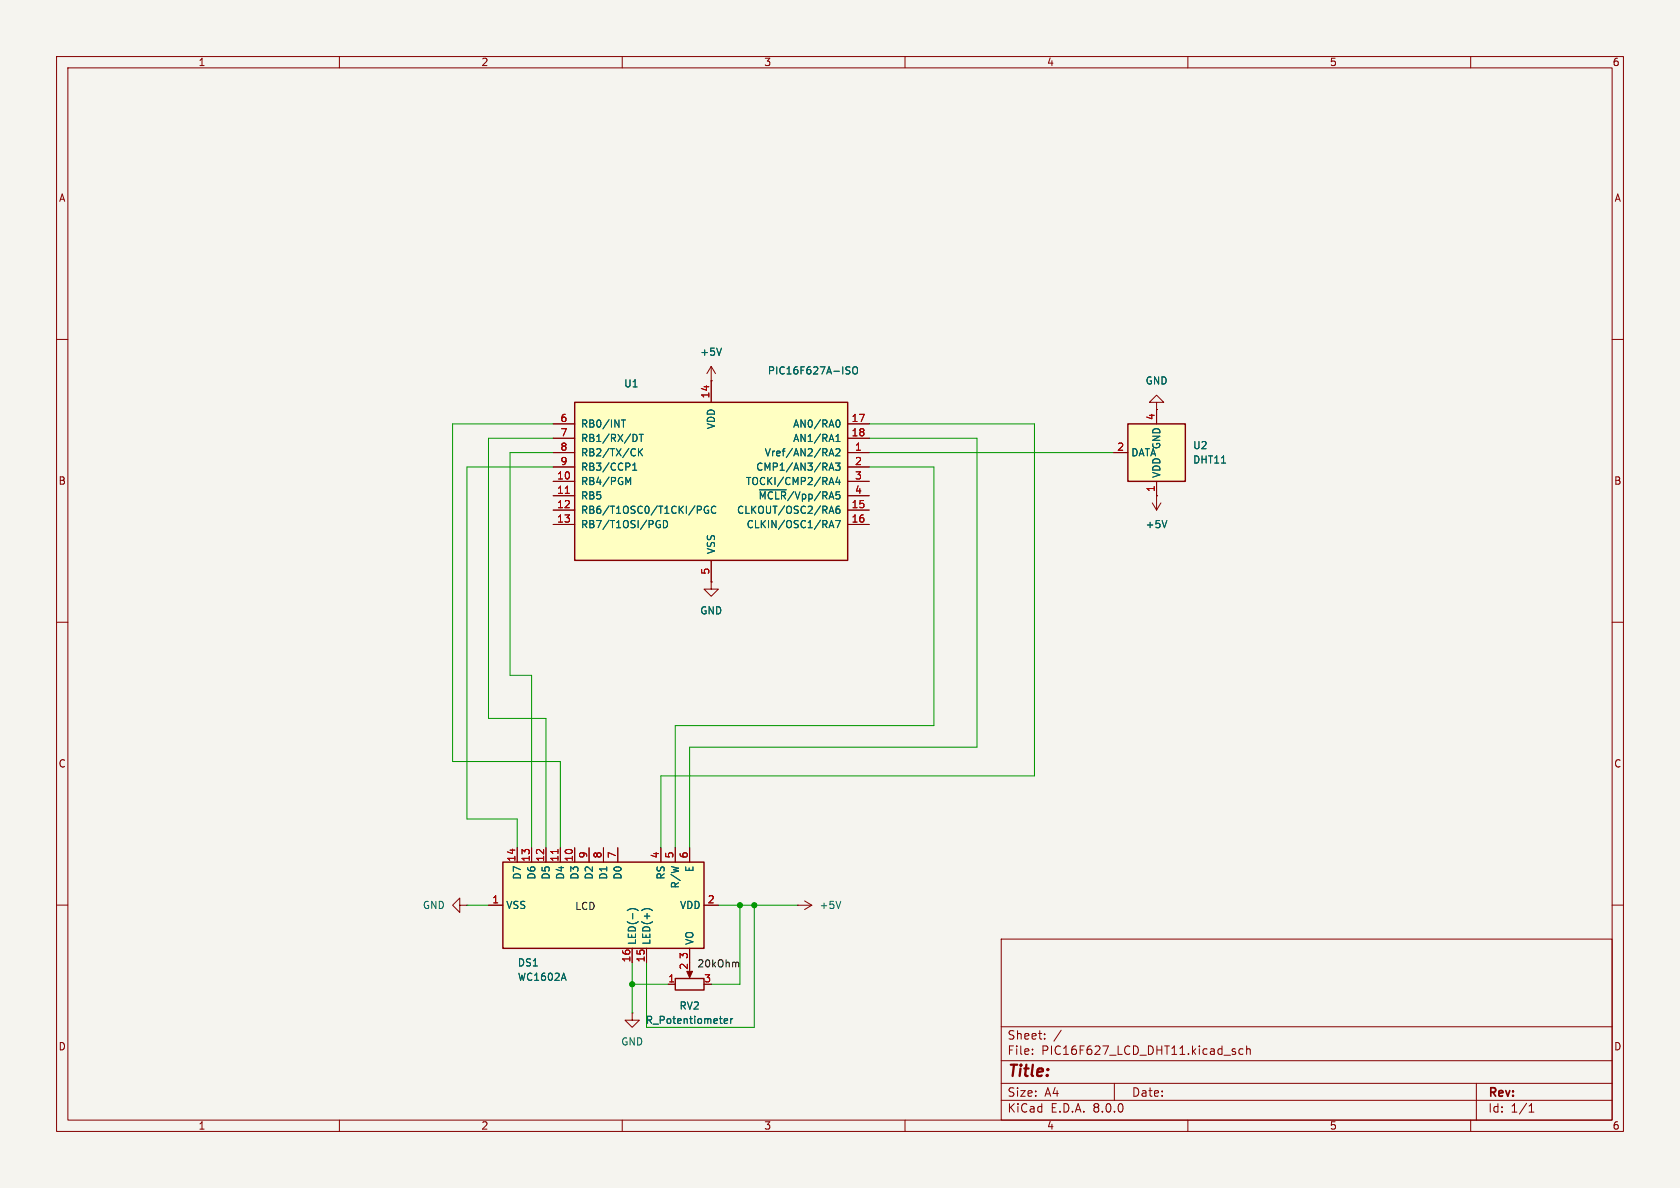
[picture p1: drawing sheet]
<svg xmlns="http://www.w3.org/2000/svg" width="297mm" height="210mm" viewBox="0 0 297 210" stroke-linecap="round" stroke-linejoin="round" font-family="sans-serif">
<path d="M0 0h297v210h-297z" fill="#f5f4ef" stroke="#f5f4ef" stroke-width=".18"/>
<g fill="none" stroke="#840000" stroke-width=".18">
<path d="M10 10h277v190h-277zM12 12h273v186h-273zM60 10v2M110 10v2M160 10v2M210 10v2M260 10v2M10 60h2M285 60h2M10 110h2M285 110h2M10 160h2"/>
<path d="M285 160h2M177 166h108v32h-108zM60 198v2M110 198v2M160 198v2M177 194.5h108M177 191.5h108M177 187.5h108M177 181.5h108M182.5 186.3v.1M182.5 185.5v.1M184.7 183.6v.1"/>
<path d="M184.7 182.8v.1M187.6 182.1l-1.3 2M197 191.5v3M210 198v2M218 185.9l.4 .1 .1 .2-.3 .2h-.2M218 185.4l.4 .1M219.7 185.5l-.4-.1-.3 .3v.4l.2 .2h.5M220.4 185.5l.2-.1 .4 .1v.9M220.4 184.9v1.5M260 198v2M261 191.5v6.5M270.3 196.6h.9"/>
<path d="M270.3 195.5l.4-.4v1.5"/>
</g>
<path d="M101.6 71.1h48.3v28h-48.3z" fill="#ffffc2"/>
<path d="M101.6 71.1h48.3v28h-48.3z" fill="none" stroke="#840000" stroke-width=".25"/>
<g fill="none" stroke="#840000" stroke-width=".18">
<path d="M97.8 74.9h3.8M97.8 77.5h3.8M125.7 67.3h.1M125.7 64.8v6.3M125.7 64.8l-.7 1.2M125.7 64.8l.8 1.2M149.9 74.9h3.8M149.9 77.5h3.8M204.5 71.1h1.2l-1.2-1.2-1.3 1.2h1.3v1.3M204.5 72.4h.1M97.8 80h3.8M97.8 85.1h3.8"/>
<path d="M97.8 87.6h3.8M97.8 90.2h3.8M97.8 92.7h3.8M97.8 82.6h3.8M125.7 99.1v3.8M149.9 80h3.8M149.9 85.1h3.8M149.9 87.6h3.8M149.9 90.2h3.8M149.9 92.7h3.8M149.9 82.6h3.8M203.7 88.9l.8 1.3"/>
<path d="M204.5 87.6h.1M204.5 87.6v2.6M205.2 88.9l-.7 1.3"/>
</g>
<g fill="none" stroke="#006464" stroke-width=".18">
<path d="M109.9 74.2h.7M110.2 74.2v1.3M112.4 76.8l.2 .5-.2 .7M112.9 79.3v1.3M113 76.8h.7M113.1 79.9l.5 .7M113.4 76.8v1.2M113.6 79.3l-.7 .7M127.5 61.5l-.4 1.3M147.8 79.4l.5-.1 .2 .4-.8 .9h.8M147.8 78h.7M147.8 77.1l.3-.3v1.2"/>
<path d="M148 74.3l.1-.1a.68 .68 0 0 1 .4 .7 .68 .68 0 0 1-.4 .6l-.1-.1M149.8 65.4l.3 .2 .2 .3-.3 .2h-.3M149.8 64.8l.5 .1M150.8 65l.2-.2a.43 .43 0 0 1 .6 .5v.4a.42 .42 0 0 1-.4 .4 .42 .42 0 0 1-.5-.4zM111.1 85.3l.4-.9v1.3M111.8 83.1h.8M111.8 82.2l.4-.3v1.2M116.4 92l.3 .1M116.5 92.7h.2v.5l-.2 .1M117.3 92a.64 .64 0 0 1 .7 .7 .64 .64 0 0 1-.7 .6zM123.8 89.5l.2 .2-.1 .3-.1 .1M125.2 89.5a.59 .59 0 0 0-.7 .6 .59 .59 0 0 0 .7 .6l.1-.5h-.3"/>
<path d="M126.5 89.6a.6 .6 0 0 0-.8 .4 .6 .6 0 0 0 .6 .7l.2-.1M134.2 86.6h4.8M146.6 80.6l.4-1.3 .4 1.3M146.6 93.3l.4-1.3 .4 1.3M146.6 83.1l.4-1.2 .4 1.2M146.7 80.2h.6M146.7 90.4h.6M146.7 92.9h.6M146.7 82.8h.6M146.7 85.3h.6M147 89.5l.4 1.2M147 84.4l.4 1.3"/>
<path d="M147.7 81.9h.8l-.4 .4 .3 .2v.5l-.1 .1-.6-.1M147.7 92h.9l-.6 1.3M148.1 84.3l-.3 .9h.8M148.4 89.5h-.4a.86 .86 0 0 0 0 1.2l.4-.1 .1-.4-.2-.2h-.4l-.1 .2M148.4 84.8v.9M206.3 92l-.4 1.3"/>
</g>
<path d="M99.9 87.2h.8" fill="none" stroke="#a90000" stroke-width=".18"/>
<path d="M199.4 74.9h10.1v10.2h-10.1z" fill="#ffffc2"/>
<path d="M199.4 74.9h10.1v10.2h-10.1zM119.4 173h5.1v2h-5.1z" fill="none" stroke="#840000" stroke-width=".25"/>
<g fill="none" stroke="#840000" stroke-width=".18">
<path d="M204.5 72.4v2.5M196.8 80h2.6M204.5 85.1v2.5M125.7 102.9v1.2h1.3l-1.3 1.3-1.2-1.3h1.2M125.7 102.9h.1M142.2 159.3l1.3 .7M81.3 160v-1.2l-1.3 1.2 1.3 1.3v-1.3h1.2M82.5 160h.1M111.8 179.1v1.2h1.2l-1.2 1.3-1.3-1.3h1.3M111.8 179.1h.1M118.1 174h1.3M121.9 171.5v1"/>
<path d="M141 160h.1M141 160h2.5M143.5 160l-1.3 .8"/>
</g>
<path d="M148.6 159.3l-.4 1.3M128 180.5l.6-.1v-.3h-.4l-.2 .2 .1 .6h.5M129.2 180.1v.8M129.5 180.1l-.3 .2" fill="none" stroke="#006464" stroke-width=".18"/>
<path d="M121.4 171.7h1l-.5 1.1z" fill="#840000" stroke="#840000" stroke-width=".18"/>
<path d="M88.9 152.4h35.6v15.2h-35.6z" fill="#ffffc2"/>
<path d="M88.9 152.4h35.6v15.2h-35.6z" fill="none" stroke="#840000" stroke-width=".25"/>
<g fill="none" stroke="#840000" stroke-width=".18">
<path d="M97.8 74.9h3.8M97.8 77.5h3.8M125.7 67.3h.1M125.7 67.3v3.8M149.9 74.9h3.8M149.9 77.5h3.8M204.5 72.4h.1M204.5 72.4v2.5M97.8 80h3.8M97.8 85.1h3.8M97.8 87.6h3.8M97.8 90.2h3.8"/>
<path d="M97.8 92.7h3.8M97.8 82.6h3.8M125.7 99.1v3.8M149.9 80h3.8M149.9 85.1h3.8M149.9 87.6h3.8M149.9 90.2h3.8M149.9 92.7h3.8M149.9 82.6h3.8M196.8 80h2.6M204.5 87.6h.1M204.5 85.1v2.5"/>
<path d="M125.7 102.9h.1M91.4 149.9v2.5M94 149.9v2.5M96.5 149.9v2.5M99.1 149.9v2.5M101.6 149.9v2.5M104.1 149.9v2.5M106.7 149.9v2.5M109.2 149.9v2.5M116.8 149.9v2.5M119.4 149.9v2.5M121.9 149.9v2.5"/>
<path d="M86.4 160h2.5M111.8 167.6v2.6M114.3 167.6v2.6M118.1 174h1.3M121.9 167.6v2.6M124.5 160h2.5"/>
</g>
<path d="M99.9 87.2h.8M98.6 150.2v.7" fill="none" stroke="#a90000" stroke-width=".18"/>
<g fill="none" stroke="#006464" stroke-width=".18">
<path d="M109.9 74.2h.7M110.2 74.2v1.3M112.4 76.8l.2 .5-.2 .7M112.9 79.3v1.3M113 76.8h.7M113.1 79.9l.5 .7M113.4 76.8v1.2M113.6 79.3l-.7 .7M127.5 61.5l-.4 1.3M147.8 79.4l.5-.1 .2 .4-.8 .9h.8M147.8 78h.7M147.8 77.1l.3-.3v1.2"/>
<path d="M148 74.3l.1-.1a.68 .68 0 0 1 .4 .7 .68 .68 0 0 1-.4 .6l-.1-.1M149.8 65.4l.3 .2 .2 .3-.3 .2h-.3M149.8 64.8l.5 .1M150.8 65l.2-.2a.43 .43 0 0 1 .6 .5v.4a.42 .42 0 0 1-.4 .4 .42 .42 0 0 1-.5-.4zM111.1 85.3l.4-.9v1.3M111.8 83.1h.8M111.8 82.2l.4-.3v1.2M116.4 92l.3 .1M116.5 92.7h.2v.5l-.2 .1M117.3 92a.64 .64 0 0 1 .7 .7 .64 .64 0 0 1-.7 .6zM123.8 89.5l.2 .2-.1 .3-.1 .1M125.2 89.5a.59 .59 0 0 0-.7 .6 .59 .59 0 0 0 .7 .6l.1-.5h-.3"/>
<path d="M126.5 89.6a.6 .6 0 0 0-.8 .4 .6 .6 0 0 0 .6 .7l.2-.1M134.2 86.6h4.8M146.6 80.6l.4-1.3 .4 1.3M146.6 93.3l.4-1.3 .4 1.3M146.6 83.1l.4-1.2 .4 1.2M146.7 80.2h.6M146.7 90.4h.6M146.7 92.9h.6M146.7 82.8h.6M146.7 85.3h.6M147 89.5l.4 1.2M147 84.4l.4 1.3"/>
<path d="M147.7 81.9h.8l-.4 .4 .3 .2v.5l-.1 .1-.6-.1M147.7 92h.9l-.6 1.3M148.1 84.3l-.3 .9h.8M148.4 89.5h-.4a.86 .86 0 0 0 0 1.2l.4-.1 .1-.4-.2-.2h-.4l-.1 .2M148.4 84.8v.9M206.3 92l-.4 1.3M110.9 161a1.46 1.46 0 0 1 1.9 0M113.4 161a1.46 1.46 0 0 1 2 0M128 180.5l.6-.1v-.3h-.4l-.2 .2 .1 .6h.5M129.2 180.1v.8M129.5 180.1l-.3 .2"/>
</g>
<path d="M130.2 170.1l.4 .2v.6" fill="none" stroke="#0f0f0f" stroke-width=".18"/>
<g fill="none" stroke="#009600" stroke-width=".18">
<path d="M97.8 77.5h-11.4v49.5h10.1v22.9M97.8 74.9h-17.8v59.7h19.1v15.3M153.7 74.9h29.2v62.3h-66.1v12.7M153.7 77.5h19v54.6h-50.8v17.8M97.8 80h-7.6v39.4h3.8v30.5M97.8 82.6h-15.3v62.2h8.9v5.1M153.7 82.6h11.4v45.7h-45.7v21.6M153.7 80h43.1M82.5 160h3.9M111.8 174h6.3M111.8 170.2v8.9M127 160h14"/>
<path d="M130.8 160v14h-5.1M133.3 160v21.6h-19v-11.4"/>
</g>
<g fill="#009600" stroke="#009600" stroke-width=".18">
<circle cx="133.3" cy="160" r=".46"/>
<circle cx="130.8" cy="160" r=".46"/>
<circle cx="111.8" cy="174" r=".46"/>
</g>
<text font-size="2.8" fill="#840000" x="178" y="190.9">Title:</text>
<g font-size="2.1" fill="#840000">
<text x="178" y="184">Sheet:</text>
<text x="178" y="186.7">File:</text>
<text x="184.1" y="186.7">PIC16F627_LCD_DHT11.kicad_sch</text>
<text x="178" y="196.9">KiCad</text>
<text x="178" y="194.1">Size:</text>
<text x="184.7" y="194.1">A4</text>
<text x="185.7" y="196.9">E.D.A.</text>
<text x="193.3" y="196.9">8.0.0</text>
<text x="200" y="194.1">Date:</text>
<text x="263" y="194.3">Rev:</text>
<text x="263" y="196.9">Id:</text>
<text x="267.1" y="196.9">1/1</text>
</g>
<g font-size="1.8" fill="#840000">
<text x="35" y="11.9">1</text>
<text x="85" y="11.9">2</text>
<text x="135" y="11.9">3</text>
<text x="185" y="11.9">4</text>
<text x="235" y="11.9">5</text>
<text x="285" y="11.9">6</text>
<text x="10.3" y="35.9">A</text>
<text x="285.3" y="35.9">A</text>
<text x="10.3" y="85.9">B</text>
<text x="285.3" y="85.9">B</text>
<text x="10.3" y="135.9">C</text>
<text x="285.3" y="135.9">C</text>
<text x="10.3" y="185.9">D</text>
<text x="285.3" y="185.9">D</text>
<text x="35" y="199.9">1</text>
<text x="85" y="199.9">2</text>
<text x="135" y="199.9">3</text>
<text x="185" y="199.9">4</text>
<text x="235" y="199.9">5</text>
<text x="285" y="199.9">6</text>
</g>
<g font-size="1.8" fill="#006464">
<text x="123.7" y="63.1">+5V</text>
<text x="110.2" y="68.7">U1</text>
<text x="135.6" y="66.4">PIC16F627A-ISO</text>
<text x="202.4" y="68.2">GND</text>
<text x="102.6" y="75.8">RB0/INT</text>
<text x="126.6" y="76" transform="rotate(-90 126.6 76)">VDD</text>
<text x="140.1" y="75.8">AN0/RA0</text>
<text x="102.6" y="78.3">RB1/RX/DT</text>
<text x="102.6" y="80.9">RB2/TX/CK</text>
<text x="102.6" y="83.4">RB3/CCP1</text>
<text x="133.6" y="83.4">CMP1/AN3/RA3</text>
<text x="135.1" y="80.9">Vref/AN2/RA2</text>
<text x="140.1" y="78.3">AN1/RA1</text>
<text x="199.9" y="80.9">DATA</text>
<text x="205.3" y="79.5" transform="rotate(-90 205.3 79.5)">GND</text>
<text x="210.8" y="82.1">DHT11</text>
<text x="210.8" y="79.6">U2</text>
<text x="102.6" y="86">RB4/PGM</text>
<text x="102.6" y="88.5">RB5</text>
<text x="131.8" y="86">TOCKI/CMP2/RA4</text>
<text x="134" y="88.5">~{MCLR}/Vpp/RA5</text>
<text x="205.3" y="84.6" transform="rotate(-90 205.3 84.6)">VDD</text>
<text x="102.6" y="91">RB6/T1OSC0/T1CKI/PGC</text>
<text x="102.6" y="93.6">RB7/T1OSI/PGD</text>
<text x="130.2" y="91">CLKOUT/OSC2/RA6</text>
<text x="131.9" y="93.6">CLKIN/OSC1/RA7</text>
<text x="202.4" y="93.6">+5V</text>
<text x="126.6" y="98" transform="rotate(-90 126.6 98)">VSS</text>
<text x="123.7" y="108.8">GND</text>
<text x="92.3" y="155.6" transform="rotate(-90 92.3 155.6)">D7</text>
<text x="94.8" y="155.6" transform="rotate(-90 94.8 155.6)">D6</text>
<text x="97.4" y="155.6" transform="rotate(-90 97.4 155.6)">D5</text>
<text x="99.9" y="155.6" transform="rotate(-90 99.9 155.6)">D4</text>
<text x="102.5" y="155.6" transform="rotate(-90 102.5 155.6)">D3</text>
<text x="105" y="155.6" transform="rotate(-90 105 155.6)">D2</text>
<text x="107.5" y="155.6" transform="rotate(-90 107.5 155.6)">D1</text>
<text x="110.1" y="155.6" transform="rotate(-90 110.1 155.6)">D0</text>
<text x="117.7" y="155.6" transform="rotate(-90 117.7 155.6)">RS</text>
<text x="122.8" y="154.3" transform="rotate(-90 122.8 154.3)">E</text>
<text x="74.7" y="160.9">GND</text>
<text x="89.4" y="160.9">VSS</text>
<text x="120.1" y="160.9">VDD</text>
<text x="120.2" y="157.2" transform="rotate(-90 120.2 157.2)">R/W</text>
<text x="144.8" y="160.9">+5V</text>
<text x="112.6" y="167.1" transform="rotate(-90 112.6 167.1)">LED(-)</text>
<text x="115.2" y="167.1" transform="rotate(-90 115.2 167.1)">LED(+)</text>
<text x="122.8" y="167.1" transform="rotate(-90 122.8 167.1)">VO</text>
<text x="91.4" y="171">DS1</text>
<text x="91.4" y="173.6">WC1602A</text>
<text x="120" y="178.7">RV2</text>
<text x="109.7" y="185">GND</text>
<text x="114.1" y="181.2">R_Potentiometer</text>
</g>
<g font-size="1.8" fill="#a90000">
<text x="125.5" y="70.5" transform="rotate(-90 125.5 70.5)">14</text>
<text x="99" y="74.7">6</text>
<text x="99" y="77.2">7</text>
<text x="150.5" y="74.7">17</text>
<text x="150.5" y="77.2">18</text>
<text x="204.2" y="74.4" transform="rotate(-90 204.2 74.4)">4</text>
<text x="99" y="79.8">8</text>
<text x="99" y="82.3">9</text>
<text x="151.1" y="79.8">1</text>
<text x="151.1" y="82.3">2</text>
<text x="197.4" y="79.8">2</text>
<text x="98.4" y="84.8">10</text>
<text x="98.4" y="87.4">11</text>
<text x="98.4" y="89.9">12</text>
<text x="150.5" y="89.9">15</text>
<text x="151.1" y="84.8">3</text>
<text x="151.1" y="87.4">4</text>
<text x="204.2" y="87.1" transform="rotate(-90 204.2 87.1)">1</text>
<text x="98.4" y="92.5">13</text>
<text x="150.5" y="92.5">16</text>
<text x="125.5" y="101.7" transform="rotate(-90 125.5 101.7)">5</text>
<text x="91.2" y="152.4" transform="rotate(-90 91.2 152.4)">14</text>
<text x="93.7" y="152.4" transform="rotate(-90 93.7 152.4)">13</text>
<text x="96.3" y="152.4" transform="rotate(-90 96.3 152.4)">12</text>
<text x="98.8" y="152.4" transform="rotate(-90 98.8 152.4)">11</text>
<text x="101.3" y="152.4" transform="rotate(-90 101.3 152.4)">10</text>
<text x="103.9" y="151.8" transform="rotate(-90 103.9 151.8)">9</text>
<text x="106.4" y="151.8" transform="rotate(-90 106.4 151.8)">8</text>
<text x="109" y="151.8" transform="rotate(-90 109 151.8)">7</text>
<text x="116.6" y="151.8" transform="rotate(-90 116.6 151.8)">4</text>
<text x="119.1" y="151.8" transform="rotate(-90 119.1 151.8)">5</text>
<text x="121.7" y="151.8" transform="rotate(-90 121.7 151.8)">6</text>
<text x="86.9" y="159.8">1</text>
<text x="125" y="159.8">2</text>
<text x="111.5" y="170.2" transform="rotate(-90 111.5 170.2)">16</text>
<text x="114" y="170.2" transform="rotate(-90 114 170.2)">15</text>
<text x="118" y="173.7">1</text>
<text x="121.7" y="171.5" transform="rotate(-90 121.7 171.5)">2</text>
<text x="121.7" y="169.6" transform="rotate(-90 121.7 169.6)">3</text>
<text x="124.4" y="173.7">3</text>
</g>
<g font-size="1.8" fill="#0f0f0f">
<text x="101.6" y="160.9">LCD</text>
<text x="123.2" y="171.1">20kOhm</text>
</g>
</svg>
